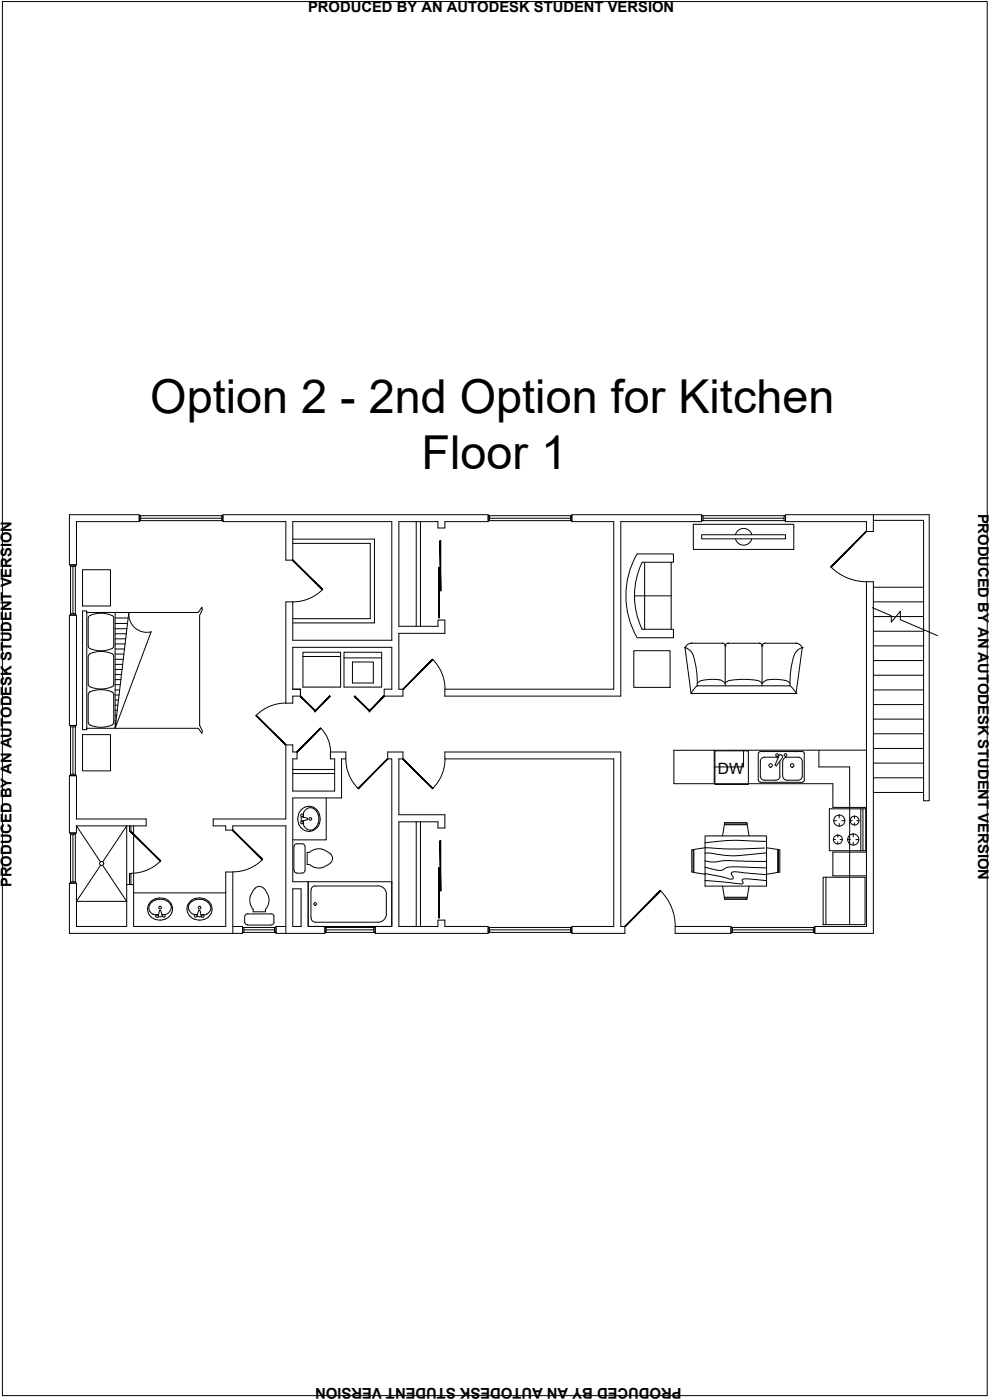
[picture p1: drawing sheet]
<svg xmlns="http://www.w3.org/2000/svg" width="297mm" height="420mm" viewBox="0 0 297 420" stroke-linecap="round" stroke-linejoin="round" font-family="sans-serif">
<!-- layer: a-pfix -->
<g fill="none" stroke="#000" stroke-width=".3">
<path d="M227.5 234.1l.2 .5 .5 .1M228.1 225.6h12.9l.3 .6v7.9M228.1 234.8h12.6M228.2 225.6l-.5 .1-.2 .5v7.9M233.5 227.5l-.8-.3h-3.3a1.25 1.25 0 0 0-1.3 1.3v4.4a1.25 1.25 0 0 0 1.3 1.2h3.3a1.25 1.25 0 0 0 1.3-1.2M233.8 226.8l-1.3 2.8 .4 .2 1.9-2.4M234 228.5v4.4M234.4 226.6l.3 .1M234.4 226.5l-.6 .2M234.7 226.7l.1 .6M236.1 227.2h3.4a1.25 1.25 0 0 1 1.2 1.3v4.4a1.25 1.25 0 0 1-1.2 1.2h-3.4M236.1 227.2a1.25 1.25 0 0 0-1.2 1.3v4.8a1.25 1.25 0 0 0 1.2 .8"/>
<path d="M241.3 234.1l-.1 .5-.5 .1M88.5 253.5l.5-.3h1.7a.83 .83 0 0 1 .8 .9v7.1a.9 .9 0 0 1-.8 .8l-2-.1-.5-.7v-7.1zM89.6 247.2l.7 1.3M89.6 244.3a4.2 4.2 0 0 0 0 2.9M90.3 243.1l-.7 1.2M90.4 248.4a3.1 3.1 0 0 0 4.7 0M90.4 243.1a3.1 3.1 0 0 1 4.7 0M90.4 245.2v1.2M90.6 245.2l1.7 .4v.4l-1.7 .4M91 244.3v.9M91 246.3v1M91.1 247.3l.2 .8 .9 .8"/>
<path d="M92.2 242.6a2.41 2.41 0 0 1 3.2 1.8M92.2 242.7l-.7 .6-.4 .9M92.9 255.8h-.7v3.7h.7M92.9 255.8a4.5 4.5 0 0 1 6.3 .5M95.1 243.1a4.2 4.2 0 0 1 0 5.4M95.4 247.1l-.1 .3a2.37 2.37 0 0 1-3.1 1.5M95.5 244.4l.2 1.4-.2 1.3M99.2 256.3a1.76 1.76 0 0 1 0 2.6M99.2 258.9a4.6 4.6 0 0 1-6.3 .6M44.5 271.7a2.98 2.98 0 0 0 .1 2.6M45.5 270.7a2.11 2.11 0 0 0 .4 3.7M45.9 274.4l.7 .1"/>
<path d="M46.6 270.1l2-.2 1.7 .6M46.6 270.2l-1 .6M47.6 274.5l-1 .1M48.7 274.9l-.5-1.7-.4 .1-.3 1.7M48.8 275.1l-1.3 .1M49.6 274.4l-1 .1M50.3 270.5a2.03 2.03 0 0 1 .9 2.7M50.6 270.3a4.1 4.1 0 0 0-6.1 1.4M50.6 270.3a3.1 3.1 0 0 1 1 3.6M51.2 273.2l-.6 .8-1 .4M51.6 273.9a4 4 0 0 1-7 .3M56.3 273.9a3.5 3.5 0 0 0 1.9 1.9"/>
<path d="M56.7 273.2l.7 .8 .9 .4M56.8 271.3l-.3 .9 .2 1M57.3 270.3a3 3 0 0 0-1 3.6M58.3 274.4l.9 .1M59.1 274.9l.5-1.7 .4 .1 .4 1.7M59.1 275.1l1.3 .1M60.3 274.5l1 .1M61.3 270.2l1 .6 .7 .8M61.3 270.1a3.8 3.8 0 0 0-4.5 1.2M61.4 269.8a4.3 4.3 0 0 0-4.1 .5M61.5 269.8a3.6 3.6 0 0 1 1.9 1.9M63 271.6a2.13 2.13 0 0 1-1.7 2.9"/>
<path d="M63.4 271.7a3.6 3.6 0 0 1-1.2 3.8 3.6 3.6 0 0 1-3.9 .3M74.3 274.3h7.1M74.3 274.2a.9 .9 0 0 0-.9 .9v1.7a.83 .83 0 0 0 .9 .8h7.1a.9 .9 0 0 0 .8-.8M75.1 269.1l-.2 1.2 .2 1.1 .9 1.5M76.5 266.5l-1.4 2.6M76.6 266.6a1.76 1.76 0 0 1 2.5 0M79.1 266.5l1.5 2.6M80.6 269.1l.1 1.7-.4 1.1-.6 1-.1 .7h-3.7v-.7M81.4 274.2a.83 .83 0 0 1 .8 .9M82.2 275.1v1.7M92.5 264.6h25.1v13.4h-25.1zM94.6 265.9h18.8"/>
<path d="M94.6 265.9a1.31 1.31 0 0 0-1.3 1.2v8.4a1.25 1.25 0 0 0 1.3 1.2M113.4 265.9a2.52 2.52 0 0 1 2.6 2.5M115.9 268.4v5.9M116 274.3a2.52 2.52 0 0 1-2.6 2.5h-18.8"/>
<circle cx="231.2" cy="229.7" r=".53"/>
<circle cx="233.2" cy="226.6" r=".4"/>
<circle cx="235.7" cy="226.6" r=".4"/>
<circle cx="237.7" cy="229.7" r=".53"/>
<circle cx="90.6" cy="246.8" r=".4"/>
<circle cx="90.6" cy="244.7" r=".4"/>
<circle cx="93.1" cy="245.8" r=".4"/>
<circle cx="47.1" cy="274.9" r=".4"/>
<circle cx="48" cy="272.4" r=".4"/>
<circle cx="49.2" cy="274.8" r=".4"/>
<circle cx="58.7" cy="274.8" r=".4"/>
<circle cx="59.9" cy="272.4" r=".4"/>
<circle cx="60.8" cy="274.9" r=".4"/>
<circle cx="94.6" cy="271.3" r=".4"/>
</g>
<!-- layer: a-wall -->
<g fill="none" stroke="#000" stroke-width=".3">
<path d="M20.8 154.5h21v2h-18.9v13h-2.1zM66.9 154.5h79.6v2h-13v2h-2.1v-2h-11.7v31.5h11.7v-1.9h2.1v4h-13.8v16.7h1.2v2.1h-5.6v-2.1h2.3v-12.5h-29.8v12.5h2.3l.1 2.1h-2.4v2.1h-2v-30.4h2v11.6h29.8v-35.7h-29.8v11.6h-2v-11.6h-18.9zM171.6 154.5h38.9v2h-24.2v52.4h-52.8v-2.1h50.6v-50.3h-12.5zM235.7 154.5h26.3v5h-2v-3h-24.3zM260 174.6h2v105.5h-17.5v-2.1h15.5zM20.8 184.6h2.1v33.1h-2.1zM20.8 232.8h2.1v13h21v2.1h-21v2.1h-2.1zM116.3 225.7h4.6v2.1h-1.2v16.7h13.8v4h-2.1v-1.9h-11.7v31.4h11.7v-1.9h2.1v1.9h13v2.1h-33.9v-2.1h5v-50.2h-1.3zM133.5 225.7h52.8v52.3h1.2v2.1h-15.9v-2.1h12.5v-50.2h-50.6zM69.8 278h3v2.1h-52v-15.1h2.1v13h15.1v-12.5h2.1v12.5h27.6v-16.3h2.1v18.4M85.8 278h-3v2.1h14.7v-2.1h-5v-13.4h-4.7v-25.1h14.7v-11.7h1.3v-2.1h-4.7v2.1h1.3v9.6h-12.6v-9.6h1.3v-2.1h-1.3v-2.1h-2v22.2h-21.8v2.1h3.7v1.2h2.1v-1.2h16v32.2M87.8 266.7h2.5v11.3h-2.5z"/>
<path d="M202.6 278h16.7v2.1h-16.7z"/>
</g>
<!-- layer: a-case -->
<g fill="none" stroke="#000" stroke-width=".3">
<path d="M124.9 156.5v31.5M126.2 156.5v31.5M87.8 163.1h23.3v22.6h-23.3M87.8 161.8h24.6v25.1h-24.6M87.8 230.9h12.6M87.8 232.2h12.6M97.9 239.5v12.6h-10.1M214.3 225.2v10M223.1 225.2v5h-8.8M245.7 225.2v5h9.2v47.3M260 225.1l-57.8 .1v10h47.7v7.1h10.1M22.9 247.9l7.2 10.8"/>
<path d="M30.1 259.7l-7.2 10.8h15.1l-7.2-10.8M30.8 258.7l7.2-10.8v17.6M40.1 247.9v17.6M124.9 246.6v31.4M126.2 246.6v31.4M260 255.7h-10.1v7.1h10.1M40.1 268h27.6"/>
<circle cx="30.5" cy="259.1" r=".61"/>
</g>
<!-- layer: a-glaz-sill -->
<g fill="none" stroke="#000" stroke-width=".3">
<path d="M42.2 154.8h24.3M42.2 156.3h24.3M146.9 154.8h24.3M146.9 156.3h24.3M210.9 154.8h24.3M210.9 156.3h24.3M21.2 170v14.2M22.6 170v14.2M21.2 218.1v14.3M22.6 218.1v14.3M21.2 250.4v14.2M22.6 250.4v14.2"/>
<path d="M38.9 247.9v1.7h.4v-1.7M48.2 258.4a12.6 12.6 0 0 1-8.9 3.7M38.9 265.5v-3.4h.4v3.4M73.2 278.3h9.2M73.2 279.8h9.2M97.9 278.3h14.2M97.9 279.8h14.2M146.9 278.3h24.3M146.9 279.8h24.3M219.8 278.3h24.3M219.8 279.8h24.3"/>
</g>
<!-- layer: a-glaz -->
<g fill="none" stroke="#000" stroke-width=".3">
<path d="M41.8 154.8h.4v1.5h-.4zM42.2 155.5h24.3M66.5 154.8h.4v1.5h-.4zM146.5 154.8h.4v1.5h-.4zM146.9 155.5h24.3M171.2 154.8h.4v1.5h-.4zM210.5 154.8h.4v1.5h-.4zM210.9 155.5h24.3M235.2 154.8h.5v1.5h-.5zM21.2 169.5h1.4v.5h-1.4zM21.9 170v14.2M21.2 184.2h1.4v.4h-1.4z"/>
<path d="M21.2 217.7h1.4v.4h-1.4zM21.9 218.1v14.3M21.2 232.4h1.4v.4h-1.4zM21.2 250h1.4v.4h-1.4zM21.9 250.4v14.2M21.2 264.6h1.4v.4h-1.4zM72.8 278.3h.4v1.5h-.4zM73.2 279.1h9.2M82.4 278.3h.4v1.5h-.4zM97.5 278.3h.4v1.5h-.4zM97.9 279.1h14.2M112.1 278.3h.5v1.5h-.5z"/>
<path d="M146.5 278.3h.4v1.5h-.4zM146.9 279.1h24.3M171.2 278.3h.4v1.5h-.4zM219.3 278.3h.5v1.5h-.5zM219.8 279.1h24.3M244.1 278.3h.4v1.5h-.4z"/>
</g>
<!-- layer: a-door -->
<g fill="#000" stroke="#000" stroke-width=".3">
<path d="M259.9 159.4l-10.5 10.8 10.6-10.6zM259.9 159.4l-10.5 10.8-.2-.1z"/>
<path d="M87.8 168.1l9 8.8-8.9-8.9zM87.8 168.1l9 8.8-.2 .1z"/>
<path d="M132 162.3v15h.2zM132 162.3h.2v15z"/>
<path d="M131.6 170.3v15.1h.2zM131.6 170.3h.2v15.1z"/>
<path d="M90.2 208.8l-.1 .2 4.5 4.2zM90.1 209l4.5 4.2v.3zM94.6 213.2v.3l4.4-4.7zM99 208.8l.1 .2-4.5 4.5z"/>
<path d="M106.5 208.8l-.2 .2 4.5 4.2zM106.3 209l4.5 4.2v.3zM115.2 208.8l-4.4 4.4v.3zM115.2 208.8l.2 .2-4.6 4.5z"/>
<path d="M120.9 206.8l.1 .1 8.8-9zM129.8 197.9l.1 .1-8.9 8.9z"/>
<path d="M76.8 214.8l8.9 8.8 .1-.1zM76.8 214.8l.1-.2 8.9 8.9z"/>
<path d="M89 225.6l.2 .2 6.9-7.3zM96.1 218.5l.2 .2-7.1 7.1z"/>
<path d="M116.2 227.7l-8.7 9 8.9-8.9zM116.2 227.7l-8.7 9-.1-.1z"/>
<path d="M121 227.7l-.1 .1 9 8.8zM120.9 227.8l9 8.8-.1 .1z"/>
<path d="M69.9 249l-.1 .2 9 8.7zM69.8 249.2l9 8.7-.1 .2z"/>
<path d="M131.6 260.4v15.1h.2zM131.6 260.4h.2v15.1z"/>
<path d="M132 252.3v15.1h.2zM132 252.3h.2v15.1z"/>
<path d="M198.1 267.3l-10.6 10.7 .1 .1zM198.1 267.3l.1 .2-10.6 10.6z"/>
</g>
<path d="M96.7 177a12.6 12.6 0 0 1-8.8 3.6M249.3 170.2a15.1 15.1 0 0 0 10.7 4.4M129.8 197.9a12.6 12.6 0 0 1 3.7 8.9M85.8 211a12.6 12.6 0 0 0-8.9 3.7M96.2 218.5a10.1 10.1 0 0 1 3 7.2M103.8 227.7a12.6 12.6 0 0 0 3.6 8.9M133.5 227.7a12.6 12.6 0 0 1-3.7 8.9M78.7 258a12.6 12.6 0 0 1-8.8 3.7M198.2 267.4a15.1 15.1 0 0 1 4.4 10.6" fill="none" stroke="#000" stroke-width=".3"/>
<!-- layer: a-above -->
<path d="M262 154.5h16.8v35.2M262 156.2h15.1v33.2M262 176.2h15.1M262 180.6h15.1M267.4 185h1.4M270.1 185h7" fill="none" stroke="#000" stroke-width=".3"/>
<!-- layer: a-stairs -->
<g fill="none" stroke="#000" stroke-width=".3">
<path d="M262 185h5.4M262 189.4h15.1M262 193.8h15.1M262 198.2h15.1M268.8 185h1.3M277.1 189v51.3h1.7v-50.6M262 202.6h15.1M262 207.1h15.1M262 211.5h15.1M262 215.8h15.1M262 220.2h15.1M262 224.6h15.1"/>
<path d="M262 229h15.1M262 233.4h15.1M262 237.8h15.1"/>
</g>
<!-- layer: a-wall-hatch -->
<path d="M261.7 182.4l5.7 2.4v1.9l2.7-3.2v2.5l11.2 4.8" fill="none" stroke="#000" stroke-width=".3"/>
<!-- layer: a-appl -->
<g fill="none" stroke="#000" stroke-width=".3">
<path d="M90.9 195.7h11.3v10.5h-11.3zM90.9 197h11.3M103.2 195.7h11.3v10.5h-11.3zM103.2 197.4h11.3M105.7 198.7h6.3v6.3h-6.3zM214.5 225.3h10v10.1h-10zM248.8 242.7h11v12.6h-11zM250 252h.7M250.1 246.3h.9M251.4 250.6v.7M251.4 252.6v.7M251.8 244.6v.8"/>
<path d="M251.8 247.1v.9M252.1 252h.6M252.6 246.3h.8M254.3 252h.8M255.1 246.3h.6M256 250.3v.8M256 252.8v.8M256.4 245v.6M256.4 247v.7M256.8 252h.8M257 246.3h.7M258.3 242.7v12.6"/>
<path d="M258.9 242.7v12.6M247 263.3h12.5v14.2h-12.5zM247.8 263.3v14.2"/>
<circle cx="251.4" cy="251.9" r="1.33"/>
<circle cx="251.8" cy="246.3" r="1.67"/>
<circle cx="256" cy="251.9" r="1.67"/>
<circle cx="256.4" cy="246.3" r="1.33"/>
</g>
<!-- layer: a-glaz-sill -->
<path d="M39.3 249.5l-.1 .1 9 8.8zM39.2 249.6l9 8.8-.1 .1z" fill="#000" stroke="#000" stroke-width=".3"/>
<!-- layer: _IFF-DETAIL -->
<g fill="none" stroke="#000" stroke-width=".3">
<path d="M26 183.8v34.8M27 184.7a7.6 7.6 0 0 1 7 .3l.1 9.1a5.6 5.6 0 0 1-5.5 1.1l-1.6-.6M27 196.2a7.6 7.6 0 0 1 7 .3l.1 8.9M27 184.7l-.5 .8v8.4l.5 .7M27 196.2l-.5 .8v8.4M34.5 187.1h3.8M34.5 188.7h3.6M34.5 190.2h3.4M34.5 191.7h3.2M34.5 193.3h3M34.5 194.8h2.9M34.5 197.9h2.5"/>
<path d="M34.5 196.3h2.7M34.5 199.4h2.3M34.5 183.8v34.8M34.5 185.5h3.9M38.7 183.8l-4.2 34.8 10.8-29M38.7 183.8a5.4 5.4 0 0 0 6.7 5.8M205.5 194.3l1.5 .9 1 1.5M208 196.7a26.5 26.5 0 0 1 1.2 9.1M217.6 193.9v11.9M228.6 193.9v11.9M238.2 196.7a26.5 26.5 0 0 0-1.2 9.1M240.8 194.3l-1.6 .9-.9 1.5"/>
<path d="M26.5 216.8l.5 .8M26.5 205.3l.5 .8M27 207.7a7.6 7.6 0 0 1 7 .3l.1 8.8M27 207.7l-.5 .7v8.4M33.6 217.6a8.2 8.2 0 0 1-6.6 0M34.1 216.8l-.5 .8M34.1 205.3v.3a5.6 5.6 0 0 1-5.5 1l-1.6-.5M34.5 202.4h1.9M34.5 204h1.8M34.5 205.5h1.6M34.5 207.1h1.4M34.5 208.6h1.2"/>
<path d="M34.5 210.1h1.1M34.5 211.6h.8M34.5 213.1h.7M34.5 214.7h.5M34.5 216.2h.3M34.5 200.9h2.1M209.2 205.8h27.8M209.2 205.8l-1.1 1.1-.7 1.2M216 204l1.6 1.1M216 204a12.3 12.3 0 0 0-6.2 .6l-.6 .5M217.6 205.1l.5-.5a18.6 18.6 0 0 1 10 0l.6 .5a3.9 3.9 0 0 1 3.8-1.2 5.7 5.7 0 0 1 4.5 1.2M237.1 205.8l1 1.1 .8 1.2"/>
</g>
<!-- layer: a-furn -->
<g fill="none" stroke="#000" stroke-width=".3">
<path d="M208 157.4h30.2v7.5h-30.2zM24.8 171h8.3v10.9h-8.3zM190.3 178.8h11.1M191.1 166.2a25.2 25.2 0 0 0 0 25.1M191.2 166.2h10.9v2.5l-9.4 .1a23.4 23.4 0 0 0-.1 20h9.5v2.6h-10.9M193.4 168.7v20.1M201.4 168.7v20.1M210.5 160.5h25.2v1.2h-25.2zM220.7 160.5a2.52 2.52 0 0 1 2.4-1.9 2.52 2.52 0 0 1 2.5 1.9M220.7 161.7a2.52 2.52 0 0 0 2.4 1.9 2.52 2.52 0 0 0 2.5-1.9M24.8 183.3h1.2v.5h33.5l1.1-1.6 .1 .8-.8 1.6v33.1l.8 1.6-.1 .8-1.1-1.5h-33.5v.4h-1.2zM190.2 195.3h10.8v11h-10.8z"/>
<path d="M205.5 194.4l1.8 13.7h31.5l1.9-13.7M205.5 194.4h.1M207.3 193h.1M207.3 193h9.4M207.4 193l-.9 .3-1 1.1M216.7 193h.1M216.8 193a.83 .83 0 0 1 .8 .9M217.6 193.9h.1M218.4 193h.1M218.4 193h9.4M218.4 193a.83 .83 0 0 0-.8 .9M227.8 193h.1"/>
<path d="M227.8 193a.83 .83 0 0 1 .8 .9M228.6 193.9h.1M229.4 193h.1M229.4 193h9.4M229.5 193a.83 .83 0 0 0-.9 .9M238.8 193h.1M238.9 193l1.3 .6 .5 .8M240.7 194.4h.1M207.3 208.1h.1M238.8 208.1h.1M24.8 220.5h8.3v10.9h-8.3z"/>
</g>
<!-- layer: a-flor -->
<g fill="none" stroke="#000" stroke-width=".3">
<path d="M207.6 255.1l.4-.1v6.8l-.4-.1zM211.5 258.4l2 .3h1.5a22.5 22.5 0 0 1 7.4-.3l7.6 .1M211.5 250.9h18.5v15h-18.5zM216.8 250.9l.5-3.4h6.9l.5 3.4M217.4 246.9h6.7l.1 .4h-6.9zM229.4 254.5l-11 .3-6.9-.4-3.3 .5v6.9l3.3 .6M230 255.9l-5.9 .6a38.2 38.2 0 0 1-11.8-.5l-.8 .1M230 252.5l-4.7-.1a53.5 53.5 0 0 0-13.8 .5M230 254.4l3.3 .5v6.9l-3.3 .6M233.6 255l.4 .1v6.6l-.4 .1zM211.5 264.2l8.6 .8a3.9 3.9 0 0 0 2.8 .1v-.3a.6 .6 0 0 1-.2-.8 .6 .6 0 0 1 .8-.3l6.5 .6M211.5 262.2l7.1 1.5a.75 .75 0 0 0 .9 .3 .75 .75 0 0 0 .5-.8l-.1-.1a.77 .77 0 0 1-.5-1.1 .77 .77 0 0 1 1.1-.4l9.5 .9"/>
<path d="M211.5 260.3l1.3 .3a5.7 5.7 0 0 0 4.3 .3 4.3 4.3 0 0 1 3.7-.8l9.2 .4M216.8 265.9l.5 3.4h6.9l.5-3.4M217.3 269.5h6.9l-.1 .4h-6.7zM226.6 263.9h.1"/>
</g>
<!-- layer: TEMP -->
<path d="M.7 .5h295.5v418.3h-295.5z" fill="none" stroke="#000" stroke-width=".3"/>
<g font-size="14">
<text x="45.1" y="124.1">Option 2 - 2nd Option for Kitchen</text>
<text x="126.4" y="140.9">Floor 1</text>
</g>
<text font-size="4.7" x="215.4" y="232.2">DW</text>
<g font-size="4.4">
<text x="92.4" y="3.7">PRODUCED BY AN AUTODESK STUDENT VERSION</text>
<text x="293.5" y="154.1" transform="rotate(90 293.5 154.1)">PRODUCED BY AN AUTODESK STUDENT VERSION</text>
<text x="3.5" y="266.2" transform="rotate(-90 3.5 266.2)">PRODUCED BY AN AUTODESK STUDENT VERSION</text>
<text x="204.5" y="416.7" transform="rotate(-180 204.5 416.7)">PRODUCED BY AN AUTODESK STUDENT VERSION</text>
</g>
</svg>
